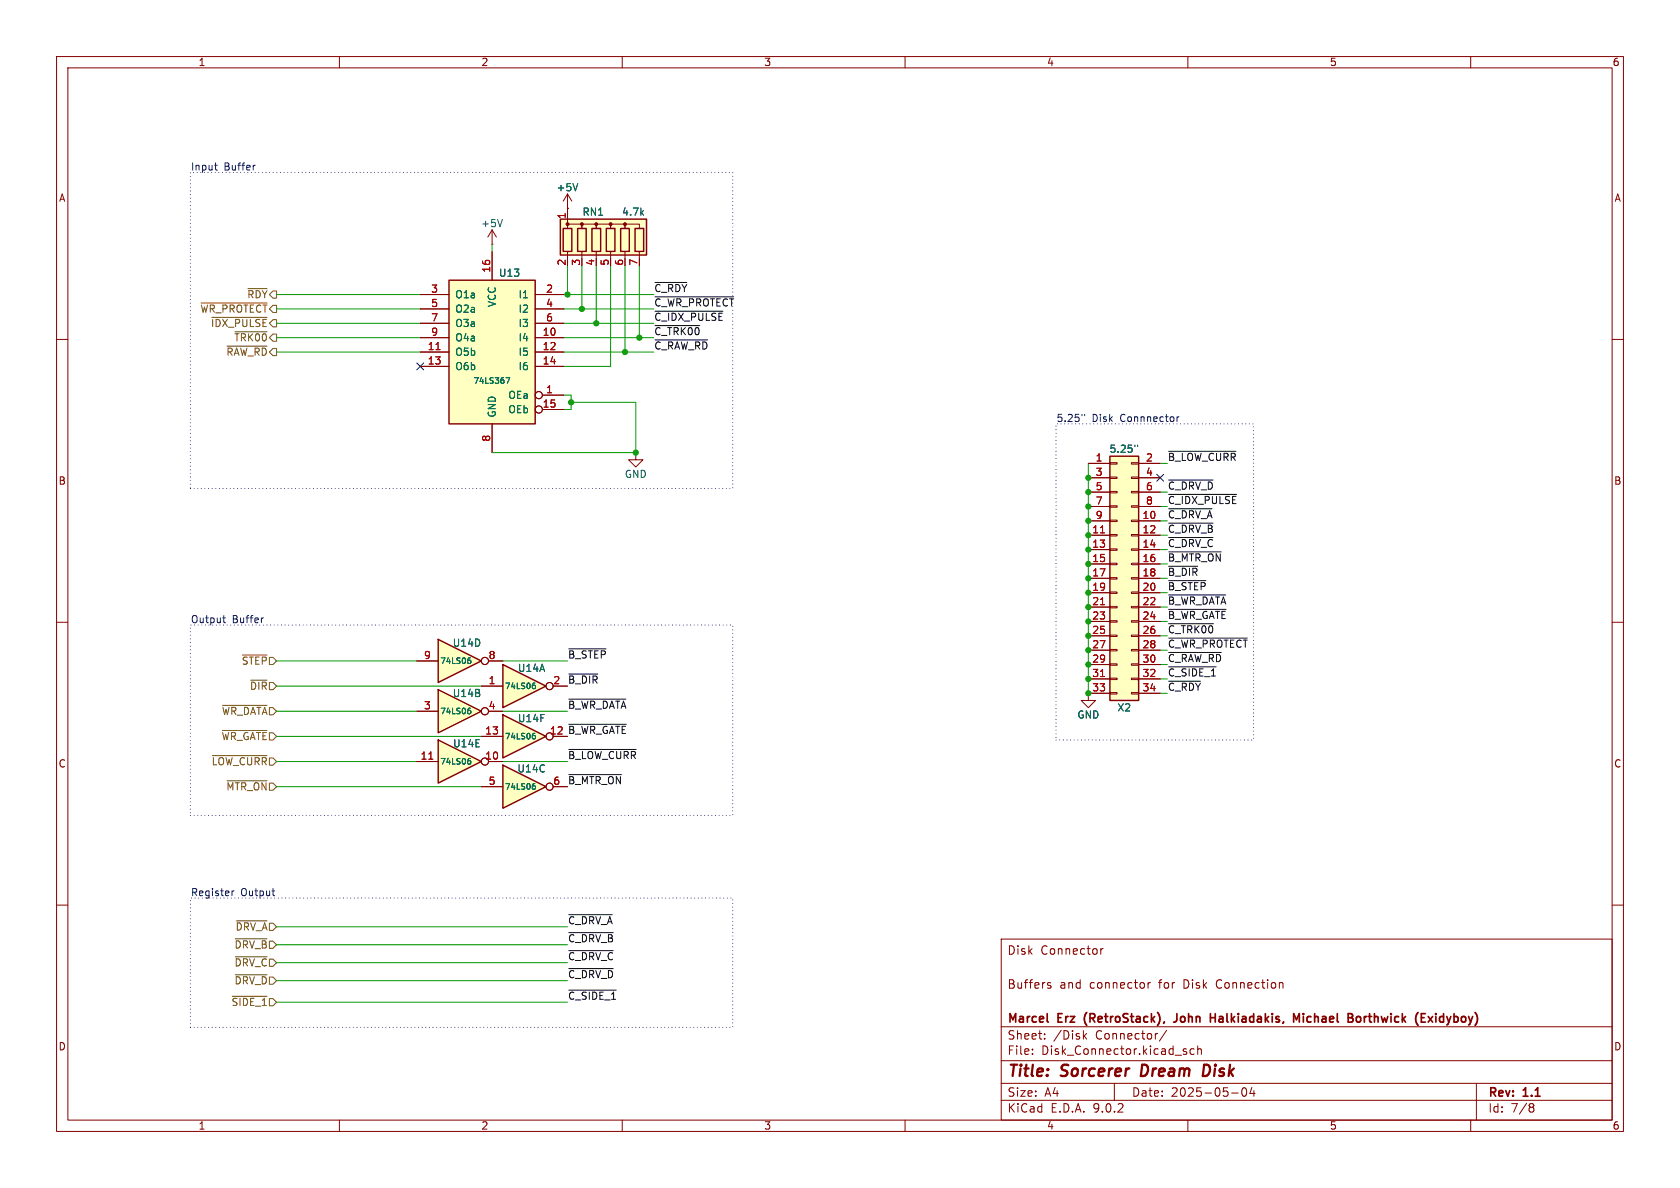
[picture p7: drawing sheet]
<svg xmlns="http://www.w3.org/2000/svg" width="297mm" height="210mm" viewBox="0 0 297 210" stroke-linecap="round" stroke-linejoin="round" font-family="sans-serif">
<g fill="none" stroke="#840000" stroke-width=".18">
<path d="M10 10h277v190h-277zM12 12h273v186h-273zM60 10v2M110 10v2M160 10v2M210 10v2M260 10v2M10 60h2M285 60h2M10 110h2M285 110h2M10 160h2"/>
<path d="M177 166h108v32h-108zM185.2 174.1l.5 .2 .1 .2-.2 .2-.4-.1M185.2 173.8h.5M194.6 167.7v1M195 167.7l-.3 .1-.1 .2M203 173.7v1M203.4 173.7l-.3 .1-.1 .2M226.4 173.7h.2l.2 .2v.8M285 160h2M60 198v2M110 198v2M160 198v2"/>
<path d="M177 194.5h108M177 191.5h108M177 187.5h108M177 181.5h108M182.5 186.3v.1M182.5 185.5v.1M184.7 183.6v.1M184.7 182.8v.1M191.7 183.1l.4 .6M192.1 182.7l-.6 .6M197 191.5v3M206.2 182.1l-1.2 2"/>
<path d="M209.4 185.9l.3 .1 .1 .2-.2 .2h-.3M209.4 185.4l.3 .1M210 198v2M211.1 185.5l-.4-.1-.3 .3v.4l.1 .2h.6M211.7 185.5l.3-.1 .3 .1 .1 .9M211.7 184.9v1.5M217.7 193.2h1.2M219.7 192.4l.2-.1a.81 .81 0 0 1 .6 .6 .81 .81 0 0 1-.3 .8l-.2 .1a.81 .81 0 0 1-.3-1.4zM221.3 192.2l-.3 1.1h.9M221.7 192.8v1M260 198v2M261 191.5v6.5"/>
<path d="M270.6 195.1h.3l.3 .3-.3 .3M270.6 195.7h.3M270.9 195.7l.2 .2 .1 .4-.3 .3h-.3"/>
</g>
<path d="M201.9 188.2l-.2 2h.5M213.6 188.3l-.7-.1-.3 2h.5l.5-.3" fill="none" stroke="#840000" stroke-width=".4"/>
<path d="M191.8 179.6v1M208.1 179.2v1.1a.48 .48 0 0 1-.6 .4M214 179.9h.8M214.8 179.2v1.5M230.4 179.2v.1M230.4 179.7v1M239.9 179.8l.4-.1 .3 .3v.4l-.3 .3-.4-.1-.1-.2v-.4zM252.5 179.7l.8 1M253.3 179.7l-.8 1M185.2 180.6l.1 .1M228.7 180.7v-1.5l.5 1.1 .5-1.1v1.5" fill="none" stroke="#840000" stroke-width=".3"/>
<path d="M88.9 126.4l7.6 3.8-7.6 3.8z" fill="#ffffc2"/>
<path d="M88.9 126.4l7.6 3.8-7.6 3.8z" fill="none" stroke="#840000" stroke-width=".25"/>
<g fill="none" stroke="#840000" stroke-width=".18">
<path d="M85.1 130.2h3.8M97.8 130.2h2.5"/>
<circle cx="97.2" cy="130.2" r=".63"/>
</g>
<path d="M94.3 130l.4 .2-.1 .3-.3 .1M94.4 129.6h.2" fill="none" stroke="#006464" stroke-width=".18"/>
<path d="M196.2 80.6h5.1v43.2h-5.1z" fill="#ffffc2"/>
<path d="M196.2 80.6h5.1v43.2h-5.1z" fill="none" stroke="#840000" stroke-width=".25"/>
<g fill="none" stroke="#840000" stroke-width=".18">
<path d="M192.4 81.9h3.8M192.4 84.5h3.8M192.4 87h3.8M192.4 89.5h3.8M192.4 92.1h3.8M192.4 94.6h3.8M192.4 97.2h3.8M192.4 99.7h3.8M196.2 81.8h1.3v.2h-1.3zM196.2 84.3h1.3v.3h-1.3zM196.2 86.9h1.3v.2h-1.3zM196.2 89.4h1.3v.3h-1.3z"/>
<path d="M196.2 91.9h1.3v.3h-1.3zM196.2 94.5h1.3v.2h-1.3zM196.2 97h1.3v.3h-1.3zM196.2 99.6h1.3v.2h-1.3zM200 81.8h1.3v.2h-1.3zM200 84.3h1.3v.3h-1.3zM200 86.9h1.3v.2h-1.3zM200 89.4h1.3v.3h-1.3zM200 91.9h1.3v.3h-1.3zM200 94.5h1.3v.2h-1.3zM200 97h1.3v.3h-1.3zM200 99.6h1.3v.2h-1.3z"/>
<path d="M201.3 81.9h3.8M201.3 84.5h3.8M201.3 87h3.8M201.3 89.5h3.8M201.3 92.1h3.8M201.3 94.6h3.8M201.3 97.2h3.8M201.3 99.7h3.8M192.4 102.2h3.8M192.4 104.8h3.8M192.4 107.3h3.8M192.4 109.9h3.8"/>
<path d="M192.4 112.4h3.8M192.4 114.9h3.8M192.4 117.5h3.8M196.2 102.1h1.3v.3h-1.3zM196.2 104.6h1.3v.3h-1.3zM196.2 107.2h1.3v.2h-1.3zM196.2 109.7h1.3v.3h-1.3zM196.2 112.3h1.3v.2h-1.3zM196.2 114.8h1.3v.3h-1.3zM196.2 117.3h1.3v.3h-1.3zM196.2 119.9h1.3v.2h-1.3zM200 102.1h1.3v.3h-1.3z"/>
<path d="M200 104.6h1.3v.3h-1.3zM200 107.2h1.3v.2h-1.3zM200 109.7h1.3v.3h-1.3zM200 112.3h1.3v.2h-1.3zM200 114.8h1.3v.3h-1.3zM200 117.3h1.3v.3h-1.3zM200 119.9h1.3v.2h-1.3zM201.3 102.2h3.8M201.3 104.8h3.8M201.3 107.3h3.8M201.3 109.9h3.8M201.3 112.4h3.8"/>
<path d="M201.3 114.9h3.8M201.3 117.5h3.8M192.4 122.6v1.2h1.3l-1.3 1.3-1.3-1.3h1.3M192.4 122.6h.1M192.4 120h3.8M192.4 122.6h3.8M196.2 122.4h1.3v.3h-1.3zM200 122.4h1.3v.3h-1.3zM201.3 120h3.8M201.3 122.6h3.8"/>
</g>
<path d="M194.6 94.2h.7M194.6 106.9h.7M194.6 119.6h.7" fill="none" stroke="#a90000" stroke-width=".18"/>
<path d="M201.1 78.7v.2" fill="none" stroke="#006464" stroke-width=".18"/>
<path d="M77.5 130.8l7.6 3.8-7.6 3.8z" fill="#ffffc2"/>
<path d="M77.5 130.8l7.6 3.8-7.6 3.8z" fill="none" stroke="#840000" stroke-width=".25"/>
<g fill="none" stroke="#840000" stroke-width=".18">
<path d="M73.7 134.6h3.8M86.4 134.6h2.5"/>
<circle cx="85.7" cy="134.6" r=".63"/>
</g>
<path d="M75.8 134.2h.7" fill="none" stroke="#a90000" stroke-width=".18"/>
<path d="M82.9 134.5l.3 .1v.4l-.3 .1M83 134.1h.1" fill="none" stroke="#006464" stroke-width=".18"/>
<path d="M88.9 117.5l7.6 3.8-7.6 3.8z" fill="#ffffc2"/>
<path d="M88.9 117.5l7.6 3.8-7.6 3.8z" fill="none" stroke="#840000" stroke-width=".25"/>
<g fill="none" stroke="#840000" stroke-width=".18">
<path d="M85.1 121.3h3.8M97.8 121.3h2.5"/>
<circle cx="97.2" cy="121.3" r=".63"/>
</g>
<path d="M94.3 121.1l.4 .2-.1 .3-.3 .1M94.4 120.7h.2" fill="none" stroke="#006464" stroke-width=".18"/>
<path d="M77.5 113l7.6 3.8-7.6 3.9z" fill="#ffffc2"/>
<path d="M77.5 113l7.6 3.8-7.6 3.9z" fill="none" stroke="#840000" stroke-width=".25"/>
<g fill="none" stroke="#840000" stroke-width=".18">
<path d="M87 43.2h.1M87 40.6l-.8 1.3M87 40.6l.8 1.3M87 40.6v2.6M112.4 80v1.3h1.3l-1.3 1.3-1.3-1.3h1.3M112.4 80h.1M73.7 116.8h3.8M86.4 116.8h2.5"/>
<circle cx="85.7" cy="116.8" r=".63"/>
</g>
<path d="M88.8 38.8l-.4 1.3M82.9 116.7l.3 .2v.3l-.3 .1M83 116.3h.1" fill="none" stroke="#006464" stroke-width=".18"/>
<path d="M79.4 49.5h15.2v25.4h-15.2z" fill="#ffffc2"/>
<path d="M79.4 49.5h15.2v25.4h-15.2z" fill="none" stroke="#840000" stroke-width=".25"/>
<g fill="none" stroke="#840000" stroke-width=".18">
<path d="M100.3 36.8h.1M100.3 34.3l-.7 1.3M100.3 34.3l.8 1.3M100.3 34.3v2.5M74.3 52.1h5.1M74.3 54.6h5.1M74.3 57.2h5.1M74.3 59.7h5.1M87 44.5v5M94.6 52.1h5.1M94.6 54.6h5.1M94.6 57.2h5.1"/>
<path d="M94.6 59.7h5.1M74.3 62.2h5.1M74.3 64.8h5.1M87 74.9v5.1M94.6 62.2h5.1M94.6 64.8h5.1M95.9 69.9h3.8M95.9 72.4h3.8"/>
<circle cx="95.2" cy="72.4" r=".63"/>
<circle cx="95.2" cy="69.8" r=".63"/>
</g>
<path d="M77.1 61.8h.7" fill="none" stroke="#a90000" stroke-width=".18"/>
<path d="M102.1 32.5l-.4 1.2M89.4 66.8h.7l-.4 1" fill="none" stroke="#006464" stroke-width=".18"/>
<path d="M99.1 38.7h15.2v6.4h-15.2z" fill="#ffffc2"/>
<path d="M99.1 38.7h15.2v6.4h-15.2zM99.6 40.4h1.5v4.1h-1.5zM102.1 40.4h1.5v4.1h-1.5zM104.6 40.4h1.6v4.1h-1.6zM107.2 40.4h1.5v4.1h-1.5zM109.7 40.4h1.6v4.1h-1.6zM112.3 40.4h1.5v4.1h-1.5z" fill="none" stroke="#840000" stroke-width=".25"/>
<g fill="#840000" stroke="#840000" stroke-width=".18">
<circle cx="100.3" cy="39.6" r=".25"/>
<circle cx="102.9" cy="39.6" r=".25"/>
<circle cx="105.4" cy="39.6" r=".25"/>
<circle cx="107.9" cy="39.6" r=".25"/>
<circle cx="110.5" cy="39.6" r=".25"/>
</g>
<path d="M100.3 36.8v2.6M100.3 40.4v-.8h2.6v.8v-.8h2.5v.8v-.8h2.5v.8v-.8h2.6v.8v-.8h2.5v.8M100.3 44.5v1.2M102.9 44.5v1.2M105.4 44.5v1.2M107.9 44.5v1.2M110.5 44.5v1.2M113 44.5v1.2" fill="none" stroke="#840000" stroke-width=".18"/>
<path d="M77.5 121.9l7.6 3.8-7.6 3.8z" fill="#ffffc2"/>
<path d="M77.5 121.9l7.6 3.8-7.6 3.8z" fill="none" stroke="#840000" stroke-width=".25"/>
<g fill="none" stroke="#840000" stroke-width=".18">
<path d="M73.7 125.7h3.8M86.4 125.7h2.5"/>
<circle cx="85.7" cy="125.7" r=".63"/>
</g>
<path d="M82.9 125.6l.3 .2v.3l-.3 .1M83 125.2h.1" fill="none" stroke="#006464" stroke-width=".18"/>
<path d="M88.9 135.3l7.6 3.8-7.6 3.8z" fill="#ffffc2"/>
<path d="M88.9 135.3l7.6 3.8-7.6 3.8z" fill="none" stroke="#840000" stroke-width=".25"/>
<g fill="none" stroke="#840000" stroke-width=".18">
<path d="M100.3 36.8h.1M100.3 36.8v2.6M74.3 52.1h5.1M74.3 54.6h5.1M74.3 57.2h5.1M74.3 59.7h5.1M87 44.5v5M94.6 52.1h5.1M94.6 54.6h5.1M94.6 57.2h5.1M94.6 59.7h5.1M74.3 62.2h5.1"/>
<path d="M74.3 64.8h5.1M87 74.9v5.1M94.6 62.2h5.1M94.6 64.8h5.1M95.9 69.9h3.8M95.9 72.4h3.8M192.4 81.9h3.8M192.4 84.5h3.8M192.4 87h3.8M192.4 89.5h3.8M192.4 92.1h3.8M192.4 94.6h3.8"/>
<path d="M192.4 97.2h3.8M192.4 99.7h3.8M201.3 81.9h3.8M201.3 84.5h3.8M201.3 87h3.8M201.3 89.5h3.8M201.3 92.1h3.8M201.3 94.6h3.8M201.3 97.2h3.8M201.3 99.7h3.8M73.7 116.8h3.8M86.4 116.8h2.5"/>
<path d="M192.4 102.2h3.8M192.4 104.8h3.8M192.4 107.3h3.8M192.4 109.9h3.8M192.4 112.4h3.8M192.4 114.9h3.8M192.4 117.5h3.8M201.3 102.2h3.8M201.3 104.8h3.8M201.3 107.3h3.8M201.3 109.9h3.8M201.3 112.4h3.8"/>
<path d="M201.3 114.9h3.8M201.3 117.5h3.8M73.7 134.6h3.8M73.7 125.7h3.8M85.1 139.1h3.8M85.1 121.3h3.8M85.1 130.2h3.8M86.4 134.6h2.5M86.4 125.7h2.5M97.8 139.1h2.5M97.8 121.3h2.5M97.8 130.2h2.5"/>
<path d="M192.4 122.6h.1M192.4 120h3.8M192.4 122.6h3.8M201.3 120h3.8M201.3 122.6h3.8"/>
<circle cx="95.2" cy="72.4" r=".63"/>
<circle cx="95.2" cy="69.8" r=".63"/>
<circle cx="85.7" cy="116.8" r=".63"/>
<circle cx="85.7" cy="125.7" r=".63"/>
<circle cx="85.7" cy="134.6" r=".63"/>
<circle cx="97.2" cy="121.3" r=".63"/>
<circle cx="97.2" cy="130.2" r=".63"/>
<circle cx="97.2" cy="139.1" r=".63"/>
</g>
<g fill="none" stroke="#006464" stroke-width=".18">
<path d="M102.1 32.5l-.4 1.2M89.4 66.8h.7l-.4 1M201.1 78.7v.2M82.9 116.7l.3 .2v.3l-.3 .1M83 116.3h.1M82.9 134.5l.3 .1v.4l-.3 .1M82.9 125.6l.3 .2v.3l-.3 .1M83 134.1h.1M83 125.2h.1M94.3 138.9l.4 .2-.1 .3-.3 .1M94.3 121.1l.4 .2-.1 .3-.3 .1M94.3 130l.4 .2-.1 .3-.3 .1"/>
<path d="M94.4 138.5h.2M94.4 120.7h.2M94.4 129.6h.2"/>
</g>
<g fill="none" stroke="#725600" stroke-width=".18">
<path d="M35.5 53.6h11.7M37.4 56.1h9.8M41.5 58.6h5.7M43.8 51h3.4M40.1 61.2h7.1M42.9 115.8h4.3M37.5 133.6h9.7M39.3 129.1h7.9M39.4 124.7h7.8M40.1 138h7.1M44.3 120.2h2.9M41.1 176.1h6.1"/>
<path d="M41.6 166h5.6M41.6 172.3h5.6M41.6 169.1h5.6M41.8 162.8h5.4"/>
</g>
<g fill="none" stroke="#0f0f0f" stroke-width=".18">
<path d="M115.8 55h12M115.8 49.9h5.6M115.8 57.6h7.9M115.8 52.5h13.9M115.8 60.1h9.3M206.6 79.8h11.9M206.6 87.4h12M206.6 92.5h7.9M206.6 95h7.9M206.6 97.6h9.3M206.6 89.9h7.7M206.6 84.9h7.9"/>
<path d="M100.6 114.7h6.5M100.6 119.1h5.1M206.6 102.6h6.6M206.6 110.3h7.9M206.6 117.9h8.4M206.6 100.1h5.1M206.6 105.2h10.1M206.6 112.8h13.9M206.6 107.7h10.2M206.6 115.3h9.3M100.6 123.6h10M100.6 128h10.1"/>
<path d="M100.6 136.9h9.3M100.6 132.5h11.9M206.6 120.4h5.6M100.6 164.9h7.8M100.6 168h7.8M100.6 175h8.4M100.6 161.7h7.6M100.6 171.2h7.8"/>
</g>
<g fill="none" stroke="#009600" stroke-width=".18">
<path d="M48.9 57.2h25.4M48.9 59.7h25.4M48.9 54.6h25.4M48.9 52.1h25.4M87 43.2v1.3M99.7 57.2h15.9M99.7 59.7h15.9M99.7 54.6h15.9M99.7 52.1h15.9M100.3 47v5.1M102.9 47v7.6M105.4 47v10.2"/>
<path d="M107.9 47v17.8h-8.2M110.5 47v15.2M113 47v12.7M48.9 62.2h25.4M99.7 69.9h1.3v2.5h-1.3M99.7 62.2h15.9M101 71.1h11.4v8.9h-25.4M192.4 81.9v40.7M205.1 81.9h1.3M205.1 97.2h1.3M205.1 99.7h1.3M205.1 89.5h1.3"/>
<path d="M205.1 87h1.3M205.1 94.6h1.3M205.1 92.1h1.3M48.9 116.8h24.8M88.9 116.8h11.4M205.1 107.3h1.3M205.1 109.9h1.3M205.1 112.4h1.3M205.1 117.5h1.3M205.1 114.9h1.3M205.1 104.8h1.3M205.1 102.2h1.3"/>
<path d="M48.9 134.6h24.8M48.9 125.7h24.8M48.9 121.3h36.2M48.9 130.2h36.2M48.9 139.1h36.2M88.9 134.6h11.4M88.9 125.7h11.4M205.1 120h1.3M205.1 122.6h1.3M48.9 173.4h51.4M48.9 163.8h51.4M48.9 167h51.4"/>
<path d="M48.9 170.2h51.4M48.9 177.2h51.4"/>
</g>
<path d="M73.7 64.2l1.2 1.2M74.9 64.2l-1.2 1.2M204.5 83.8l1.2 1.3M205.7 83.8l-1.2 1.3" fill="none" stroke="#000084" stroke-width=".18"/>
<g fill="none" stroke="#0000c2" stroke-width=".18">
<path d="M37.9 29.2h.5M38.1 29.9l.3 .2M45.1 29.2l-.2 .1M191.7 73.2v.3M208.1 73.7v.8M208.4 73.7l-.3 .2M39.4 109.2h.5M39.6 108.8v1.1l.3 .2M46.6 109.2l-.3 .1M41 157.5v.8M41.4 157.5l-.4 .2M48.1 157.5h.5"/>
<path d="M48.5 158.3h.1"/>
</g>
<path d="M33.7 30.5h95.8v55.9h-95.8zM186.7 74.9h34.9v55.9h-34.9zM33.7 110.5h95.8v33.6h-95.8zM33.7 158.8h95.8v22.8h-95.8z" fill="none" stroke="#0000c2" stroke-width=".18" stroke-dasharray="0 .6"/>
<path d="M77.1 61.8h.7M194.6 94.2h.7M194.6 106.9h.7M194.6 119.6h.7M75.8 134.2h.7" fill="none" stroke="#a90000" stroke-width=".18"/>
<g fill="#009600" stroke="#009600" stroke-width=".18">
<circle cx="100.3" cy="52.1" r=".46"/>
<circle cx="192.4" cy="84.5" r=".46"/>
<circle cx="192.4" cy="89.5" r=".46"/>
<circle cx="192.4" cy="97.2" r=".46"/>
<circle cx="192.4" cy="94.6" r=".46"/>
<circle cx="192.4" cy="87" r=".46"/>
<circle cx="192.4" cy="92.1" r=".46"/>
<circle cx="192.4" cy="114.9" r=".46"/>
<circle cx="192.4" cy="99.7" r=".46"/>
<circle cx="192.4" cy="117.5" r=".46"/>
<circle cx="101" cy="71.1" r=".46"/>
<circle cx="192.4" cy="104.8" r=".46"/>
<circle cx="192.4" cy="112.4" r=".46"/>
<circle cx="192.4" cy="109.9" r=".46"/>
<circle cx="192.4" cy="107.3" r=".46"/>
<circle cx="192.4" cy="102.2" r=".46"/>
<circle cx="192.4" cy="120" r=".46"/>
<circle cx="192.4" cy="122.6" r=".46"/>
<circle cx="113" cy="59.7" r=".46"/>
<circle cx="112.4" cy="80" r=".46"/>
<circle cx="105.4" cy="57.2" r=".46"/>
<circle cx="102.9" cy="54.6" r=".46"/>
<circle cx="110.5" cy="62.2" r=".46"/>
</g>
<g font-size="2.8" fill="#840000">
<text x="178" y="190.9">Title:</text>
<text x="187.7" y="190.9">Sorcerer</text>
<text x="202.6" y="190.9">Dream</text>
<text x="214.3" y="190.9">Disk</text>
</g>
<g font-size="2.1" fill="#840000">
<text x="178" y="169">Disk</text>
<text x="183.9" y="169">Connector</text>
<text x="178" y="175">Buffers</text>
<text x="187.3" y="175">and</text>
<text x="192.7" y="175">connector</text>
<text x="205" y="175">for</text>
<text x="209.5" y="175">Disk</text>
<text x="215.4" y="175">Connection</text>
<text x="178" y="184">Sheet:</text>
<text x="178" y="181.2">Marcel</text>
<text x="186.2" y="184">/Disk</text>
<text x="187.1" y="181.2">Erz</text>
<text x="192.3" y="181.2">(RetroStack),</text>
<text x="193.7" y="184">Connector/</text>
<text x="208.9" y="181.2">John</text>
<text x="215.8" y="181.2">Halkiadakis,</text>
<text x="231.1" y="181.2">Michael</text>
<text x="241.4" y="181.2">Borthwick</text>
<text x="253.9" y="181.2">(Exidyboy)</text>
<text x="178" y="186.7">File:</text>
<text x="184.1" y="186.7">Disk_Connector.kicad_sch</text>
<text x="178" y="196.9">KiCad</text>
<text x="178" y="194.1">Size:</text>
<text x="184.7" y="194.1">A4</text>
<text x="185.7" y="196.9">E.D.A.</text>
<text x="193.3" y="196.9">9.0.2</text>
<text x="200" y="194.1">Date:</text>
<text x="207" y="194.1">2025-05-04</text>
<text x="263" y="194.3">Rev:</text>
<text x="263" y="196.9">Id:</text>
<text x="267.1" y="196.9">7/8</text>
<text x="269.4" y="194.3">1.1</text>
</g>
<g font-size="1.8" fill="#840000">
<text x="35" y="11.9">1</text>
<text x="85" y="11.9">2</text>
<text x="135" y="11.9">3</text>
<text x="185" y="11.9">4</text>
<text x="235" y="11.9">5</text>
<text x="285" y="11.9">6</text>
<text x="10.3" y="35.9">A</text>
<text x="285.3" y="35.9">A</text>
<text x="10.3" y="85.9">B</text>
<text x="285.3" y="85.9">B</text>
<text x="10.3" y="135.9">C</text>
<text x="285.3" y="135.9">C</text>
<text x="10.3" y="185.9">D</text>
<text x="285.3" y="185.9">D</text>
<text x="35" y="199.9">1</text>
<text x="85" y="199.9">2</text>
<text x="135" y="199.9">3</text>
<text x="185" y="199.9">4</text>
<text x="235" y="199.9">5</text>
<text x="285" y="199.9">6</text>
</g>
<g font-size="1.8" fill="#0000c2">
<text x="33.7" y="30.2">Input</text>
<text x="39.6" y="30.2">Buffer</text>
<text x="186.7" y="74.7">5.25&quot;</text>
<text x="193.1" y="74.7">Disk</text>
<text x="198.2" y="74.7">Connnector</text>
<text x="33.7" y="110.2">Output</text>
<text x="41.1" y="110.2">Buffer</text>
<text x="33.7" y="158.5">Register</text>
<text x="42.6" y="158.5">Output</text>
</g>
<g font-size="1.8" fill="#006464">
<text x="98.3" y="34">+5V</text>
<text x="85" y="40.4">+5V</text>
<text x="102.9" y="38.3">RN1</text>
<text x="109.9" y="38.3">4.7k</text>
<text x="80.4" y="52.9">O1a</text>
<text x="88.1" y="49.1">U13</text>
<text x="91.6" y="52.9">I1</text>
<text x="80.4" y="55.5">O2a</text>
<text x="80.4" y="58">O3a</text>
<text x="87.9" y="54.4" transform="rotate(-90 87.9 54.4)">VCC</text>
<text x="91.6" y="55.5">I2</text>
<text x="91.6" y="58">I3</text>
<text x="80.4" y="60.6">O4a</text>
<text x="80.4" y="63.1">O5b</text>
<text x="80.4" y="65.6">O6b</text>
<text x="91.6" y="60.6">I4</text>
<text x="91.6" y="63.1">I5</text>
<text x="91.6" y="65.6">I6</text>
<text x="89.8" y="70.7">OEa</text>
<text x="87.9" y="73.9" transform="rotate(-90 87.9 73.9)">GND</text>
<text x="89.8" y="73.3">OEb</text>
<text x="196.1" y="80.2">5.25&quot;</text>
<text x="110.4" y="84.7">GND</text>
<text x="79.9" y="114.5">U14D</text>
<text x="91.5" y="119">U14A</text>
<text x="79.9" y="123.4">U14B</text>
<text x="197.4" y="126">X2</text>
<text x="91.5" y="127.9">U14F</text>
<text x="190.4" y="127.2">GND</text>
<text x="80" y="132.3">U14E</text>
<text x="91.4" y="136.8">U14C</text>
</g>
<g font-size="1.8" fill="#a90000">
<text x="100.1" y="38.8" transform="rotate(-90 100.1 38.8)">1</text>
<text x="100.1" y="47.1" transform="rotate(-90 100.1 47.1)">2</text>
<text x="102.6" y="47.1" transform="rotate(-90 102.6 47.1)">3</text>
<text x="105.2" y="47.1" transform="rotate(-90 105.2 47.1)">4</text>
<text x="107.7" y="47.1" transform="rotate(-90 107.7 47.1)">5</text>
<text x="110.2" y="47.1" transform="rotate(-90 110.2 47.1)">6</text>
<text x="112.8" y="47.1" transform="rotate(-90 112.8 47.1)">7</text>
<text x="76.1" y="51.8">3</text>
<text x="86.7" y="48.3" transform="rotate(-90 86.7 48.3)">16</text>
<text x="96.4" y="51.8">2</text>
<text x="76.1" y="54.4">5</text>
<text x="76.1" y="56.9">7</text>
<text x="76.1" y="59.4">9</text>
<text x="95.8" y="59.4">10</text>
<text x="96.4" y="54.4">4</text>
<text x="96.4" y="56.9">6</text>
<text x="75.5" y="62">11</text>
<text x="75.5" y="64.5">13</text>
<text x="95.8" y="62">12</text>
<text x="95.8" y="64.5">14</text>
<text x="96.4" y="69.6">1</text>
<text x="95.8" y="72.1">15</text>
<text x="86.7" y="78.2" transform="rotate(-90 86.7 78.2)">8</text>
<text x="193.6" y="81.7">1</text>
<text x="202.5" y="81.7">2</text>
<text x="193.6" y="84.2">3</text>
<text x="193.6" y="86.7">5</text>
<text x="193.6" y="89.3">7</text>
<text x="202.5" y="84.2">4</text>
<text x="202.5" y="86.7">6</text>
<text x="202.5" y="89.3">8</text>
<text x="193" y="94.4">11</text>
<text x="193.6" y="91.8">9</text>
<text x="201.9" y="91.8">10</text>
<text x="201.9" y="94.4">12</text>
<text x="193" y="96.9">13</text>
<text x="193" y="99.4">15</text>
<text x="193" y="102">17</text>
<text x="201.9" y="96.9">14</text>
<text x="201.9" y="99.4">16</text>
<text x="201.9" y="102">18</text>
<text x="193" y="104.5">19</text>
<text x="193" y="107.1">21</text>
<text x="201.9" y="104.5">20</text>
<text x="201.9" y="107.1">22</text>
<text x="193" y="109.6">23</text>
<text x="193" y="112.1">25</text>
<text x="201.9" y="109.6">24</text>
<text x="201.9" y="112.1">26</text>
<text x="74.9" y="116.6">9</text>
<text x="86.3" y="116.6">8</text>
<text x="193" y="114.7">27</text>
<text x="193" y="117.2">29</text>
<text x="193" y="119.8">31</text>
<text x="201.9" y="114.7">28</text>
<text x="201.9" y="117.2">30</text>
<text x="201.9" y="119.8">32</text>
<text x="74.9" y="125.5">3</text>
<text x="86.3" y="121">1</text>
<text x="86.3" y="125.5">4</text>
<text x="97.7" y="121">2</text>
<text x="193" y="122.3">33</text>
<text x="201.9" y="122.3">34</text>
<text x="85.7" y="129.9">13</text>
<text x="97.1" y="129.9">12</text>
<text x="74.3" y="134.4">11</text>
<text x="85.7" y="134.4">10</text>
<text x="86.3" y="138.8">5</text>
<text x="97.7" y="138.8">6</text>
</g>
<g font-size="1.8" fill="#725600">
<text x="43.6" y="52.9">~{RDY}</text>
<text x="35.3" y="55.5">~{WR_PROTECT}</text>
<text x="37.2" y="58">~{IDX_PULSE}</text>
<text x="39.9" y="63.1">~{RAW_RD}</text>
<text x="41.3" y="60.6">~{TRK00}</text>
<text x="42.6" y="117.7">~{STEP}</text>
<text x="44.1" y="122.1">~{DIR}</text>
<text x="39.1" y="131">~{WR_GATE}</text>
<text x="39.1" y="126.6">~{WR_DATA}</text>
<text x="37.3" y="135.5">~{LOW_CURR}</text>
<text x="39.9" y="139.9">~{MTR_ON}</text>
<text x="41.4" y="167.9">~{DRV_B}</text>
<text x="41.5" y="164.7">~{DRV_A}</text>
<text x="41.4" y="171">~{DRV_C}</text>
<text x="40.8" y="178">~{SIDE_1}</text>
<text x="41.4" y="174.2">~{DRV_D}</text>
</g>
<g font-size="1.8" fill="#0f0f0f">
<text x="115.6" y="51.7">~{C_RDY}</text>
<text x="115.6" y="56.8">~{C_IDX_PULSE}</text>
<text x="115.6" y="59.3">~{C_TRK00}</text>
<text x="115.6" y="54.3">~{C_WR_PROTECT}</text>
<text x="115.6" y="61.9">~{C_RAW_RD}</text>
<text x="206.4" y="81.6">~{B_LOW_CURR}</text>
<text x="206.4" y="89.2">~{C_IDX_PULSE}</text>
<text x="206.4" y="86.6">~{C_DRV_D}</text>
<text x="206.4" y="94.3">~{C_DRV_B}</text>
<text x="206.4" y="91.7">~{C_DRV_A}</text>
<text x="206.4" y="101.9">~{B_DIR}</text>
<text x="206.4" y="96.8">~{C_DRV_C}</text>
<text x="206.4" y="99.3">~{B_MTR_ON}</text>
<text x="206.4" y="104.4">~{B_STEP}</text>
<text x="206.4" y="107">~{B_WR_DATA}</text>
<text x="206.4" y="112">~{C_TRK00}</text>
<text x="206.4" y="109.5">~{B_WR_GATE}</text>
<text x="100.3" y="116.5">~{B_STEP}</text>
<text x="206.4" y="119.7">~{C_SIDE_1}</text>
<text x="206.4" y="114.6">~{C_WR_PROTECT}</text>
<text x="206.4" y="117.1">~{C_RAW_RD}</text>
<text x="100.3" y="125.4">~{B_WR_DATA}</text>
<text x="100.3" y="120.9">~{B_DIR}</text>
<text x="206.4" y="122.2">~{C_RDY}</text>
<text x="100.3" y="129.8">~{B_WR_GATE}</text>
<text x="100.3" y="134.3">~{B_LOW_CURR}</text>
<text x="100.3" y="138.7">~{B_MTR_ON}</text>
<text x="100.3" y="166.7">~{C_DRV_B}</text>
<text x="100.3" y="163.5">~{C_DRV_A}</text>
<text x="100.3" y="169.8">~{C_DRV_C}</text>
<text x="100.3" y="173">~{C_DRV_D}</text>
<text x="100.3" y="176.8">~{C_SIDE_1}</text>
</g>
<g font-size="1.4" fill="#006464">
<text x="83.6" y="68">74LS367</text>
<text x="77.7" y="117.6">74LS06</text>
<text x="89.2" y="122">74LS06</text>
<text x="77.7" y="126.5">74LS06</text>
<text x="89.2" y="130.9">74LS06</text>
<text x="77.7" y="135.3">74LS06</text>
<text x="89.2" y="139.8">74LS06</text>
</g>
</svg>
